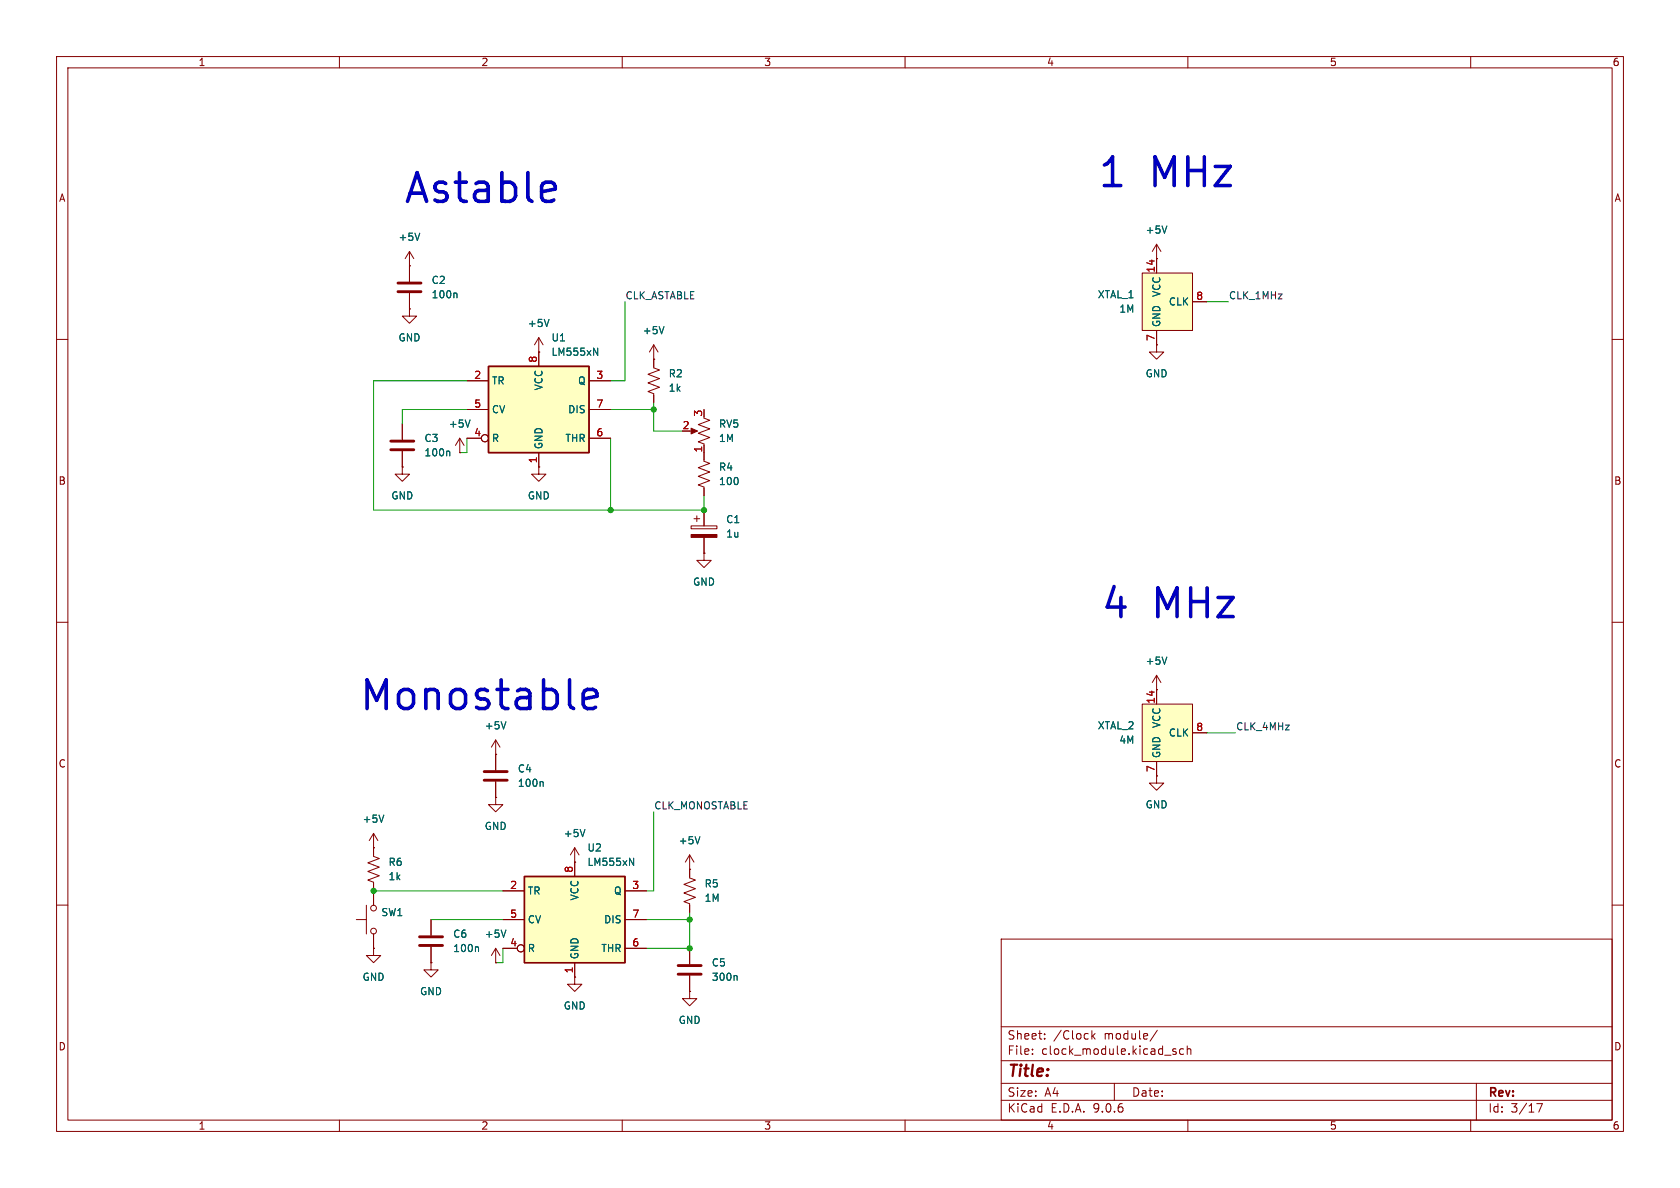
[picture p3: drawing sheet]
<svg xmlns="http://www.w3.org/2000/svg" width="297mm" height="210mm" viewBox="0 0 297 210" stroke-linecap="round" stroke-linejoin="round" font-family="sans-serif">
<g fill="none" stroke="#840000" stroke-width=".18">
<path d="M10 10h277v190h-277zM12 12h273v186h-273zM60 10v2M110 10v2M160 10v2M210 10v2M260 10v2M10 60h2M285 60h2M10 110h2M285 110h2M10 160h2"/>
<path d="M177 166h108v32h-108zM285 160h2M60 198v2M110 198v2M160 198v2M177 194.5h108M177 191.5h108M177 187.5h108M177 181.5h108M182.5 186.3v.1M182.5 185.5v.1M184.7 183.6v.1"/>
<path d="M184.7 182.8v.1M193 182.2v1.5M193.2 183.1l.4 .6M193.6 182.7l-.6 .6M197 191.5v3M204.6 182.1l-1.3 2M207.3 185.7l.7 .4-.3 .3-.4-.1M207.9 185.5l-.4-.1-.2 .2M209.2 185.5l-.4-.1-.3 .3v.4l.2 .2h.5M209.9 185.5l.2-.1 .4 .1v.9M209.9 184.9v1.5M210 198v2"/>
<path d="M260 198v2M261 191.5v6.5M271.7 195.1h1l-.7 1.5"/>
</g>
<path d="M86.4 64.8h17.7v15.2h-17.7z" fill="#ffffc2"/>
<path d="M86.4 64.8h17.7v15.2h-17.7z" fill="none" stroke="#840000" stroke-width=".25"/>
<g fill="none" stroke="#840000" stroke-width=".18">
<path d="M72.4 54.6v1.3h1.3l-1.3 1.3-1.3-1.3h1.3M72.4 54.6h.1M72.4 47h.1M72.4 44.5l-.8 1.2M72.4 44.5l.8 1.2M72.4 44.5v5.3M72.4 51.8v2.8M95.2 59.7v5.1M95.2 59.7l-.7 1.3M95.2 59.7l.8 1.3M82.5 67.3h3.9M82.5 72.4h3.9"/>
<path d="M82.5 77.5h2.6M95.2 62.2h.1M104.1 67.3h3.8M104.1 72.4h3.8M104.1 77.5h3.8M115.6 63.5h.1M115.6 61l-.8 1.2M115.6 61l.7 1.2M115.6 61v2.5M95.2 82.6v1.2h1.3l-1.3 1.3-1.2-1.3h1.2M95.2 82.6h.1M95.2 80v2.6"/>
<path d="M87.6 133.4h.1M87.6 130.8v5.3M87.6 138.2v2.8M87.6 130.8l-.7 1.3M87.6 130.8l.8 1.3M66 149.9h.1M66 147.3v4.1l1.1 .4-2.1 .7 2.1 .8-2.1 .8 2.1 .7-2.1 .8 1 .4v4M66 147.3l-.7 1.3M66 147.3l.8 1.3M63 162.6h1.8M64.8 160v5.1M66 167.6v1.3h1.3l-1.3 1.3-1.2-1.3h1.2"/>
<path d="M66 167.6h.1M66 165.1v2.5"/>
<circle cx="85.7" cy="77.5" r=".63"/>
<circle cx="66" cy="164.6" r=".51"/>
<circle cx="66" cy="160.5" r=".51"/>
</g>
<path d="M74.2 41.2l-.4 1.3M80.6 51.8l.2 .2v.6M97.1 56.5l-.5 1.2M117.4 57.7l-.4 1.3M104.9 61.5l.8 1.3v-1.3M95.8 138.2l.2 .1v.7M67.9 144.1l-.5 1.3" fill="none" stroke="#006464" stroke-width=".18"/>
<path d="M70.4 50h4M70.4 51.6h4M85.6 136.4h4.1M85.6 137.9h4.1" fill="none" stroke="#840000" stroke-width=".51"/>
<path d="M201.9 124.5h8.9v10.1h-8.9z" fill="#ffffc2"/>
<g fill="none" stroke="#840000" stroke-width=".18">
<path d="M115.6 63.5v1.5l1 .4-2 .8 2 .7-2 .8 2 .8-2 .7 1 .4v1.5M121.9 76.2h1M124.5 73.9l1 .4-2.1 .8 2.1 .7-2.1 .8 2.1 .7-2.1 .8 1.1 .4v3l1 .4-2.1 .8 2.1 .7-2.1 .8 2.1 .8-2.1 .7 1.1 .4v1.5M204.5 61v1.2h1.2l-1.2 1.3-1.3-1.3h1.3M204.5 61h.1M204.5 119.4v5.1M204.5 119.4l-.8 1.3M204.5 119.4l.7 1.3M201.9 124.5h8.9v10.1h-8.9zM204.5 121.9h.1M204.5 137.2v1.2h1.2l-1.2 1.3-1.3-1.3h1.3M204.5 137.2h.1"/>
<path d="M204.5 134.6v2.6M210.8 129.5h2.6"/>
</g>
<path d="M206.3 116.1l-.4 1.3" fill="none" stroke="#006464" stroke-width=".18"/>
<path d="M122.2 75.7l1.1 .5-1.1 .5z" fill="#840000" stroke="#840000" stroke-width=".18"/>
<path d="M201.9 48.3h8.9v10.1h-8.9z" fill="#ffffc2"/>
<g fill="none" stroke="#840000" stroke-width=".18">
<path d="M201.9 48.3h8.9v10.1h-8.9zM204.5 45.7h.1M204.5 43.2v5.1M204.5 58.4v2.6M204.5 43.2l-.8 1.3M204.5 43.2l.7 1.3M210.8 53.3h2.6M71.1 74.9v2.8M71.1 79.8v2.8M122.2 93h4.5v.5h-4.5zM122.7 91.7h1M123.2 91.2v1"/>
<path d="M124.5 97.8v1.3h1.2l-1.2 1.2-1.3-1.2h1.3M124.5 97.8h.1M124.5 90.2v2.8M124.5 95v2.8M121.9 153.7h.1M121.9 151.1v4.1l1 .4-2 .7 2 .8-2 .8 2 .7-2 .8 1 .4v1.5M121.9 151.1l-.7 1.3M121.9 151.1l.8 1.3"/>
</g>
<path d="M206.3 39.9l-.4 1.3M79.3 79.7l.2 .2v.7M123.7 147.9l-.4 1.3" fill="none" stroke="#006464" stroke-width=".18"/>
<path d="M69.1 78h4.1M69.1 79.5h4.1" fill="none" stroke="#840000" stroke-width=".51"/>
<path d="M122.2 94.5h4.5v.5h-4.5z" fill="#840000" stroke="#840000" stroke-width=".18"/>
<path d="M92.7 154.9h17.8v15.3h-17.8z" fill="#ffffc2"/>
<path d="M92.7 154.9h17.8v15.3h-17.8z" fill="none" stroke="#840000" stroke-width=".25"/>
<g fill="none" stroke="#840000" stroke-width=".18">
<path d="M72.4 54.6h.1M72.4 47h.1M72.4 47v2.8M72.4 51.8v2.8M204.5 45.7h.1M204.5 45.7v2.6M204.5 58.4v2.6M210.8 53.3h2.6M71.1 74.9v2.8M71.1 79.8v2.8M81.3 77.5l-.8 1.2M81.3 77.5l.7 1.2"/>
<path d="M81.3 77.5v2.5M82.5 67.3h3.9M82.5 72.4h3.9M82.5 77.5h2.6M95.2 62.2h.1M95.2 62.2v2.6M104.1 67.3h3.8M104.1 72.4h3.8M104.1 77.5h3.8M115.6 63.5h.1M115.6 63.5v1.3M115.6 69.9v1.2"/>
<path d="M124.5 78.7v2.6M204.5 61h.1M71.1 82.6v1.2h1.3l-1.3 1.3-1.3-1.3h1.3M71.1 82.6h.1M81.3 80h.1M95.2 82.6h.1M95.2 80v2.6M124.5 97.8h.1M124.5 86.4v1.2M124.5 90.2v2.8M124.5 95v2.8M87.6 133.4h.1"/>
<path d="M87.6 133.4v2.7M87.6 138.2v2.8M204.5 121.9h.1M204.5 137.2h.1M204.5 121.9v2.6M204.5 134.6v2.6M210.8 129.5h2.6M66 149.9h.1M66 149.9v1.2M66 156.2v3.8M87.6 141v1.2h1.3l-1.3 1.3-1.2-1.3h1.2M87.6 141h.1"/>
<path d="M88.9 157.5h3.8M101.6 152.4h.1M101.6 149.9v5M101.6 149.9l-.8 1.2M101.6 149.9l.8 1.2M110.5 157.5h3.8M121.9 153.7h.1M121.9 153.7v1.2M66 167.6h.1M66 165.1v2.5M76.2 170.2v1.3h1.3l-1.3 1.2-1.3-1.2h1.3M76.2 170.2h.1"/>
<path d="M76.2 162.6v2.8M76.2 167.4v2.8M87.6 170.2h.1M87.6 167.6l-.7 1.3M87.6 167.6l.8 1.3M87.6 167.6v2.6M88.9 162.6h3.8M88.9 167.6h2.5M101.6 172.7v1.3h1.3l-1.3 1.3-1.3-1.3h1.3M101.6 172.7h.1M101.6 170.2v2.5M110.5 162.6h3.8"/>
<path d="M110.5 167.6h3.8M121.9 175.3v1.2h1.3l-1.3 1.3-1.3-1.3h1.3M121.9 175.3h.1M121.9 160v1.3M121.9 167.6v2.8M121.9 172.5v2.8"/>
<circle cx="85.7" cy="77.5" r=".63"/>
<circle cx="92.1" cy="167.6" r=".63"/>
</g>
<g fill="none" stroke="#006464" stroke-width=".18">
<path d="M206.3 39.9l-.4 1.3M74.2 41.2l-.4 1.3M80.6 51.8l.2 .2v.6M97.1 56.5l-.5 1.2M117.4 57.7l-.4 1.3M79.3 79.7l.2 .2v.7M83.1 74.2l-.4 1.3M104.9 61.5l.8 1.3v-1.3M206.3 116.1l-.4 1.3M95.8 138.2l.2 .1v.7M67.9 144.1l-.5 1.3M103.4 146.6l-.4 1.3"/>
<path d="M111.3 151.7l.7 1.3v-1.3M123.7 147.9l-.4 1.3M84.4 167.4l.2 .2v.6M89.4 164.4l-.4 1.3M130.1 172.5l.2 .1v.7"/>
</g>
<path d="M74.2 165.6h4M74.2 167.1h4M119.9 170.7h4.1M119.9 172.2h4.1" fill="none" stroke="#840000" stroke-width=".51"/>
<g fill="none" stroke="#009600" stroke-width=".18">
<path d="M110.5 53.3v14h-2.6M213.4 53.3h3.8M82.5 67.3h-16.5v22.9h58.5v-2.6M82.5 72.4h-11.4v2.5M82.5 77.5v2.5h-1.2M107.9 72.4h7.7M107.9 77.5v12.7M115.6 71.1v5.1h5M213.4 129.5h5M66 157.5h22.9M115.6 143.5v14h-1.3M76.2 162.6h12.7"/>
<path d="M88.9 167.6v2.6h-1.3M114.3 162.6h7.6M121.9 161.3v6.3h-7.6"/>
</g>
<path d="M96.5 32.2h.9l.5 .3 .3 .4v.5l-2.5 .5M97.9 35.4l-.5 .2h-.9M103.1 123.6l2.4-.5v-.5l-.2-.5-.5-.2h-1l-.4 .2-.3 .5v1.9l.3 .5 .4 .3h1l.5-.3" fill="none" stroke="#0000c2" stroke-width=".63"/>
<g fill="#009600" stroke="#009600" stroke-width=".18">
<circle cx="121.9" cy="162.6" r=".46"/>
<circle cx="121.9" cy="167.6" r=".46"/>
<circle cx="66" cy="157.5" r=".46"/>
<circle cx="115.6" cy="72.4" r=".46"/>
<circle cx="107.9" cy="90.2" r=".46"/>
<circle cx="124.5" cy="90.2" r=".46"/>
</g>
<g font-size="7.1" fill="#0000c2">
<text x="193.8" y="34">1</text>
<text x="203.4" y="34">MHz</text>
<text x="71.1" y="36.8">Astable</text>
<text x="194.3" y="110.2">4</text>
<text x="203.9" y="110.2">MHz</text>
</g>
<text font-size="7.1" fill="#006464" x="63.2" y="126.4">Monostable</text>
<text font-size="2.8" fill="#840000" x="178" y="190.9">Title:</text>
<g font-size="2.1" fill="#840000">
<text x="178" y="184">Sheet:</text>
<text x="186.2" y="184">/Clock</text>
<text x="195.2" y="184">module/</text>
<text x="178" y="186.7">File:</text>
<text x="184.1" y="186.7">clock_module.kicad_sch</text>
<text x="178" y="196.9">KiCad</text>
<text x="178" y="194.1">Size:</text>
<text x="184.7" y="194.1">A4</text>
<text x="185.7" y="196.9">E.D.A.</text>
<text x="193.3" y="196.9">9.0.6</text>
<text x="200" y="194.1">Date:</text>
<text x="263" y="194.3">Rev:</text>
<text x="263" y="196.9">Id:</text>
<text x="267.1" y="196.9">3/17</text>
</g>
<g font-size="1.8" fill="#840000">
<text x="35" y="11.9">1</text>
<text x="85" y="11.9">2</text>
<text x="135" y="11.9">3</text>
<text x="185" y="11.9">4</text>
<text x="235" y="11.9">5</text>
<text x="285" y="11.9">6</text>
<text x="10.3" y="35.9">A</text>
<text x="285.3" y="35.9">A</text>
<text x="10.3" y="85.9">B</text>
<text x="285.3" y="85.9">B</text>
<text x="10.3" y="135.9">C</text>
<text x="285.3" y="135.9">C</text>
<text x="10.3" y="185.9">D</text>
<text x="285.3" y="185.9">D</text>
<text x="35" y="199.9">1</text>
<text x="85" y="199.9">2</text>
<text x="135" y="199.9">3</text>
<text x="185" y="199.9">4</text>
<text x="235" y="199.9">5</text>
<text x="285" y="199.9">6</text>
</g>
<g font-size="1.8" fill="#006464">
<text x="202.4" y="41.5">+5V</text>
<text x="70.4" y="42.8">+5V</text>
<text x="76.2" y="50.4">C2</text>
<text x="76.2" y="52.9">100n</text>
<text x="194" y="52.9">XTAL_1</text>
<text x="205.3" y="52.6" transform="rotate(-90 205.3 52.6)">VCC</text>
<text x="93.2" y="58">+5V</text>
<text x="113.5" y="59.3">+5V</text>
<text x="197.8" y="55.5">1M</text>
<text x="205.3" y="57.9" transform="rotate(-90 205.3 57.9)">GND</text>
<text x="206.5" y="54.2">CLK</text>
<text x="70.4" y="60.6">GND</text>
<text x="97.4" y="60.6">U1</text>
<text x="97.4" y="63.1">LM555xN</text>
<text x="86.9" y="68.2">TR</text>
<text x="96.1" y="69.1" transform="rotate(-90 96.1 69.1)">VCC</text>
<text x="102.1" y="68.2">Q</text>
<text x="118.1" y="66.9">R2</text>
<text x="118.1" y="69.4">1k</text>
<text x="202.4" y="66.9">GND</text>
<text x="79.2" y="75.8">+5V</text>
<text x="86.9" y="73.3">CV</text>
<text x="100.3" y="73.3">DIS</text>
<text x="127" y="75.8">RV5</text>
<text x="74.9" y="78.3">C3</text>
<text x="74.9" y="80.9">100n</text>
<text x="86.9" y="78.3">R</text>
<text x="96.1" y="79.5" transform="rotate(-90 96.1 79.5)">GND</text>
<text x="99.9" y="78.3">THR</text>
<text x="127" y="83.4">R4</text>
<text x="127" y="78.3">1M</text>
<text x="69.1" y="88.5">GND</text>
<text x="93.2" y="88.5">GND</text>
<text x="127" y="86">100</text>
<text x="128.3" y="92.7">C1</text>
<text x="128.3" y="95.2">1u</text>
<text x="122.4" y="103.7">GND</text>
<text x="202.4" y="117.7">+5V</text>
<text x="85.6" y="129.1">+5V</text>
<text x="194" y="129.1">XTAL_2</text>
<text x="197.8" y="131.7">4M</text>
<text x="205.3" y="128.8" transform="rotate(-90 205.3 128.8)">VCC</text>
<text x="206.5" y="130.4">CLK</text>
<text x="91.4" y="136.8">C4</text>
<text x="205.3" y="134.1" transform="rotate(-90 205.3 134.1)">GND</text>
<text x="91.4" y="139.3">100n</text>
<text x="202.4" y="143.1">GND</text>
<text x="64" y="145.6">+5V</text>
<text x="85.6" y="146.9">GND</text>
<text x="99.6" y="148.2">+5V</text>
<text x="119.9" y="149.5">+5V</text>
<text x="68.6" y="153.3">R6</text>
<text x="68.6" y="155.8">1k</text>
<text x="103.8" y="150.7">U2</text>
<text x="103.8" y="153.3">LM555xN</text>
<text x="93.2" y="158.3">TR</text>
<text x="102.5" y="159.3" transform="rotate(-90 102.5 159.3)">VCC</text>
<text x="108.4" y="158.3">Q</text>
<text x="124.5" y="157.1">R5</text>
<text x="124.5" y="159.6">1M</text>
<text x="67.3" y="162.2">SW1</text>
<text x="80" y="166">C6</text>
<text x="85.6" y="166">+5V</text>
<text x="93.2" y="163.4">CV</text>
<text x="106.7" y="163.4">DIS</text>
<text x="64" y="173.6">GND</text>
<text x="80" y="168.5">100n</text>
<text x="93.2" y="168.5">R</text>
<text x="102.5" y="169.7" transform="rotate(-90 102.5 169.7)">GND</text>
<text x="106.2" y="168.5">THR</text>
<text x="125.7" y="171">C5</text>
<text x="125.7" y="173.6">300n</text>
<text x="74.2" y="176.1">GND</text>
<text x="99.6" y="178.7">GND</text>
<text x="119.9" y="181.2">GND</text>
</g>
<g font-size="1.8" fill="#0f0f0f">
<text x="110.5" y="53">CLK_ASTABLE</text>
<text x="217.2" y="53">CLK_1MHz</text>
<text x="218.4" y="129.2">CLK_4MHz</text>
<text x="115.6" y="143.2">CLK_MONOSTABLE</text>
</g>
<g font-size="1.8" fill="#a90000">
<text x="204.2" y="48.3" transform="rotate(-90 204.2 48.3)">14</text>
<text x="211.4" y="53.1">8</text>
<text x="95" y="64.2" transform="rotate(-90 95 64.2)">8</text>
<text x="204.2" y="60.4" transform="rotate(-90 204.2 60.4)">7</text>
<text x="83.7" y="67.1">2</text>
<text x="105.3" y="67.1">3</text>
<text x="83.7" y="72.1">5</text>
<text x="83.7" y="77.2">4</text>
<text x="105.3" y="72.1">7</text>
<text x="105.3" y="77.2">6</text>
<text x="120.6" y="75.9">2</text>
<text x="124.2" y="73.7" transform="rotate(-90 124.2 73.7)">3</text>
<text x="95" y="82" transform="rotate(-90 95 82)">1</text>
<text x="124.2" y="80.1" transform="rotate(-90 124.2 80.1)">1</text>
<text x="204.2" y="124.5" transform="rotate(-90 204.2 124.5)">14</text>
<text x="211.4" y="129.3">8</text>
<text x="204.2" y="136.6" transform="rotate(-90 204.2 136.6)">7</text>
<text x="101.3" y="154.4" transform="rotate(-90 101.3 154.4)">8</text>
<text x="90.1" y="157.2">2</text>
<text x="111.7" y="157.2">3</text>
<text x="90.1" y="162.3">5</text>
<text x="90.1" y="167.4">4</text>
<text x="111.7" y="162.3">7</text>
<text x="111.7" y="167.4">6</text>
<text x="101.3" y="172.2" transform="rotate(-90 101.3 172.2)">1</text>
</g>
</svg>
